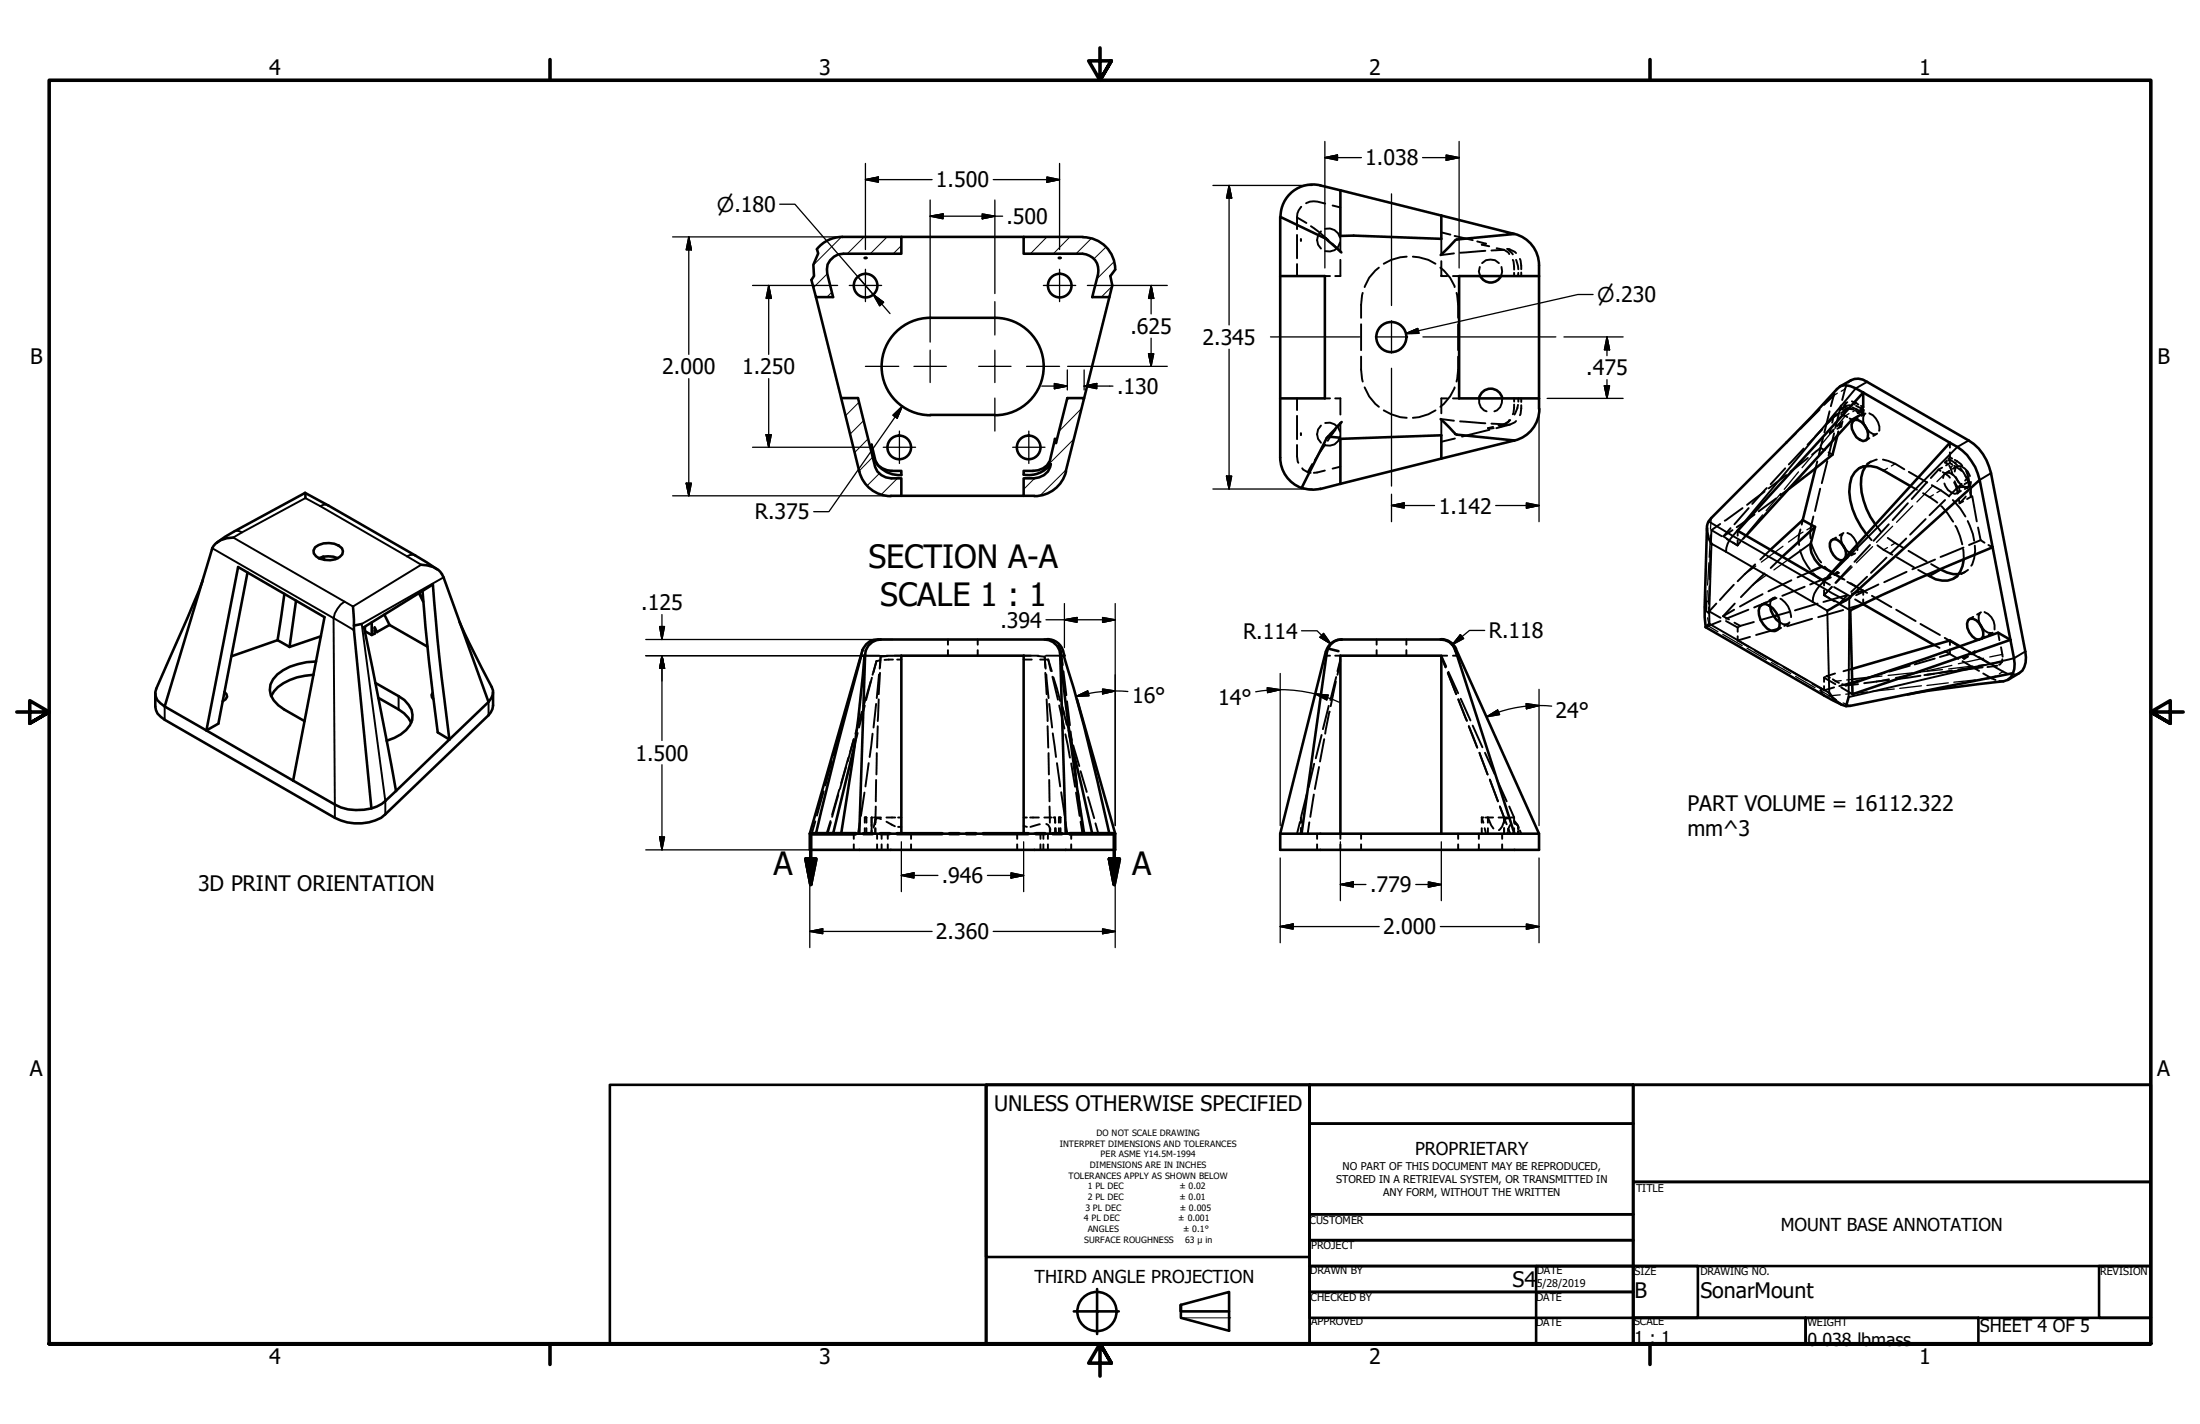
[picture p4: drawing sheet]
<svg xmlns="http://www.w3.org/2000/svg" width="432mm" height="279mm" viewBox="0 0 432 279" stroke-linecap="round" stroke-linejoin="round" font-family="sans-serif">
<!-- layer: Hatch (ANSI) -->
<g fill="none" stroke="#000" stroke-width=".2">
<path d="M162.4 53.7l-2.8 2.8M163.3 57.3l-1 1M165.1 46.5l-5.5 5.5M169.6 46.5l-3.3 3.3M174.1 46.5l-3.3 3.3M176.9 48.2l-1.6 1.6M201 46.5l-.1 .1M205.5 46.5l-3.3 3.3M210 46.5l-3.2 3.3M214.2 46.7l-3 3.1M217.1 48.5l-2.4 2.3M218.2 56.2l-2 2.1"/>
<path d="M218.7 51.3l-3.4 3.4M168.6 78.9l-2.7 2.7M209.8 78.1l-.4 .5M169.5 82.5l-2.6 2.7M170.4 86.1l-2.6 2.7M171.3 89.7l-2.6 2.7M171.6 89.4l-.2 .2M172.6 92.9l-2.4 2.3M173.5 92l-.2 .2M176.1 93.9l-3.1 3.1M176.9 93.1l-.1 .1M203.1 93.8l-2.2 2.2"/>
<path d="M209.3 92.1l-5.1 5.1M210.8 86.2l-6.5 6.4M212.3 80.1l-4.4 4.5"/>
</g>
<!-- layer: Visible (ANSI) -->
<g fill="none" stroke="#000" stroke-width=".51">
<path d="M259.1 36.4l4 .9M259.2 36.4a6.3 6.3 0 0 0-7.9 6.1M263.1 37.3v9l2.6-.1 17.2 .7v-4.6M263.1 37.3l19.8 5M160.1 58.3l5 19.8M160.3 48.9a6.4 6.4 0 0 1 5-2.4h11.6v3.3h-11.4a3.2 3.2 0 0 0-3.1 3.9l1.1 4.6h-3.4l-.8-3.4M169.7 50.6h.4zM176.9 46.5h24M207.8 50.6h.4zM212.5 46.5h-11.6v3.3h11.6a3.2 3.2 0 0 1 3 4l-1.1 4.5h3.3l.6-2.3M212.6 46.5a6.3 6.3 0 0 1 6.3 6.4M217.7 58.3l-4.9 19.8"/>
<path d="M251.3 54.2v35.6M251.3 54.2h8.7v24h-8.7M263.3 49.5l-3.1-2.7-8.9-4.3v11.7M282.9 42.3l14.3 3.6-11.3 1.1-.3 .1-2.8 2.9M290.5 54.1a2.25 2.25 0 0 0 2.1 1.3 2.25 2.25 0 0 0 2-1.3M297.3 45.9a6.3 6.3 0 0 1 4.8 6.1v28.3M302.1 54.2h-15.7v24h15.7M165.1 78.1h3.3l3.4 13.5a3.4 3.4 0 0 0 3.1 2.3h2v3.4h-2.1M165.1 78.1l3.6 14.4M195.3 62.4h-12.7a9.6 9.6 0 0 0-9.6 9.5 9.6 9.6 0 0 0 9.6 9.6M195.3 62.4a9.6 9.6 0 0 1 9.6 9.5 9.6 9.6 0 0 1-9.6 9.6M290.3 78.2a2.32 2.32 0 0 1 2.3-1.9 2.32 2.32 0 0 1 2.3 1.9"/>
<path d="M361.1 75.9l2.2-1.3a2.96 2.96 0 0 1 3.2 .3l19.9 11.5a9.8 9.8 0 0 1 4.4 6.4l6.7 35a4.8 4.8 0 0 1-.6 3.8l-2.8 1.8M365.7 77l-2.5-1.2-1.1-.2-.8 .2-.7 .5a836.1 836.1 0 0 1-25.3 26l-.1 .4a5.3 5.3 0 0 0 .7 4M365.7 77v2.9l-1 1.1 1-.5M365.7 77l17 9.9M365.7 77l-24.6 27.1 16.9 9.9 24.7-27.1M59.9 96.7v1M59.9 96.7l4.6 2.5 17 9.8 4.3 2.7M59.9 96.7l-13.9 7.6-3.5 2.2M168.7 92.5a6.4 6.4 0 0 0 6.1 4.8M171.1 87.2l.7 3.2a3.5 3.5 0 0 0 3.3 2h1.8v.8M171.1 87.2a5.4 5.4 0 0 0 5.8 6M176.9 97.3h26.1"/>
<path d="M182.6 81.4h12.7M207.3 86.9l-.2-.8-1 4.3a3.5 3.5 0 0 1-3.3 2h-1.9v.8a5.5 5.5 0 0 0 5.3-2.1 3.1 3.1 0 0 1-3.3 2.8h-2v3.4M207.3 86.9l2.2-8.8h3.3l-3.6 14.4M209.2 92.5a6.4 6.4 0 0 1-6.2 4.8M251.3 89.8a6.4 6.4 0 0 0 4.2 6M255.5 95.7l1.8 .4 1.9-.2M260.7 85.7l-.3 .2-4.9 9.9M263.1 94.9l-4 1M263.3 82.8l-2.6 2.9 2 .2M282.8 82.2l2.8 3 .3 .1 11.3 1.1-14.3 3.6M282.9 90v-4.6l-19.8 .7v8.8M282.9 90l-19.8 4.9"/>
<path d="M302.1 80.2a6.4 6.4 0 0 1-4.8 6.2M356.4 91.8l-2.6 10.2M360.6 85.5l-.9 3.7-8.5 6.7M363.7 82.7l.4-.3a3 3 0 0 1 2.5 3.5l-.3 .5-.6 .2a3.1 3.1 0 0 1-2.3-3.3zM365.4 80.2l.3 .3M365.7 80.5v.6l-2.2 1.3-20.8 22.7M366 83.4l.4 .7M366.2 91.4a6.7 6.7 0 0 0-.8 5.2 15 15 0 0 0 2.7 6.3M375 95.4l-5.3-3.1a4.8 4.8 0 0 0-4.8-.4l-.9 .7a7.1 7.1 0 0 0-.8 5.6 15.6 15.6 0 0 0 3.1 6.6M382.7 86.9a10.1 10.1 0 0 1 5.9 7.3M39.8 113.8l-3 7.4-6.1 13.9a2.35 2.35 0 0 0 .8 2.9l.8 .6M45.8 105.5a4.1 4.1 0 0 0-4.2 2.3l-9.3 30.8 25.2 14.6"/>
<path d="M48.6 112.3l-5.7 29.7-2.4 1.3 6.2-32 17 9.8-6.2 32.1M55.8 116.5l-1.3 9.1M58.1 117.9l-1.3 9M61.8 107.4a4.2 4.2 0 0 1 5.3 .2l.2 .5-.1 .7a3.7 3.7 0 0 1-5.6-.2l-.1-.6zM62.5 109.5a4.8 4.8 0 0 1 3.8 0M63.4 109.2l.3 .7M69.3 119l.2 3.7 1.5-.3M82.2 116.4l.9 1.6M82.7 110.8a4.7 4.7 0 0 1 4 1.8l9.2 25.1-7.7 7.4M82.9 116a447.6 447.6 0 0 0 3 27.7l2.3 1.4M335 103.6l-.4 15.4 .2 4M345.4 119.1l.5-.5 .6-.1a4.3 4.3 0 0 1 2.7 4.5l-.3 .6-.5 .2a3.2 3.2 0 0 1-2.8-2.1l-.4-1v-.9z"/>
<path d="M347.4 118.9a4.8 4.8 0 0 0 1.9 3.2M353.8 102l-6.3 5.9M353.8 102l2.4 1.4M356.2 103.4l-.8 3.2a5.2 5.2 0 0 0 2.2 4.6M356.2 103.4l-6.4 5.8M357.6 111.2l1.9 1.1M357.6 111.2l-2.5 1.1M361.6 106.9l.5 .7M362.3 109.3a3.2 3.2 0 0 0-1.8-3.4l-.6-.1-.5 .2a2.77 2.77 0 0 0 1 3.5l.7 .4h.6M365.7 118.5l-.3 .1M365.7 118.6l13.9 8M380.8 111.7a6.2 6.2 0 0 0 3.6 .9"/>
<path d="M385.4 109.7a4.3 4.3 0 0 1-3.1 4.2 5.8 5.8 0 0 1-4.1-1.1M391.1 107.4l-14.9 6.3-13 6.1 .4 16.4 31-10.7-2.4-1.4-14.1 5.1-14.6 4.9M391.1 107.4l-2.5-13.2-25.6 23.1-4.4 2.5M391.1 107.4l4.2 21.8a4.6 4.6 0 0 1-.6 3.7l-.7 .5-.7 .3-5.1 .5a142.8 142.8 0 0 0-13.8 2.1M44.1 135.8l.3 .4 .2 .5-.3 .5-.6 .4M54.5 125.6l2.3 1.3M54.5 125.6l-9.1 3.2M61.5 132.4a10.7 10.7 0 0 0-7.7 3.2l-.6 1M62 129.8a10.5 10.5 0 0 0-8.4 3.5 3.6 3.6 0 0 0 1 5.1l1.2 .8 4 2.3M63 124.8l-6.2 2.1M69.5 122.7l3.4 35.9M71.6 123.8l1.4 .8"/>
<path d="M73 122.1v2.5M73.5 123.8l.5 .2M73.7 134l4.5 2.6a4.9 4.9 0 0 1 2.8 3.7 4.3 4.3 0 0 1-2.3 3.8l-1.3 .7-1.5 .6M74 124l-.5-.9v1.2l-.5 .3M74.2 136.9l5.1 3.1 .8 .8 .6 1M75.4 120.6l1.1 2M76.5 122.6l7.4 4.3M76.5 122.6l-2.5 1.4M84.9 136l-.2 .3 .1 .5 .2 .4M90.2 122l1.8 4 4.5 8.8a2.44 2.44 0 0 1-.6 2.9M96.8 135.8v2.6l-.2 .7-.7 1.2-20.3 19.5a7.9 7.9 0 0 1-6.1 1.7l-1.4-.1-2.4-.9-33.4-19.3a3 3 0 0 1-1.8-2.6v-2.6M169.3 127.5l-10.4 36.1"/>
<path d="M172.8 125.5a3.1 3.1 0 0 0-3 3l-1.1 35.1h-3.6M172.8 125.5a3.2 3.2 0 0 0-3.6 2.3M172.8 125.5h32.8M205 125.5a3.1 3.1 0 0 1 3.1 3l1.1 35.1h3.6M205.6 125.4a3.2 3.2 0 0 1 3.1 2.3M208.7 127.8l.2 .9h-.7l.9 8.9 2.4 17.4 1.3 8.6M208.8 128.7l.9 2.9a279.2 279.2 0 0 1 5.6 21.4l2.4 10.6M211.4 137.2l7.5 26.4M260.2 127.8l-8.9 35.8M260.7 127.3l-.3 .8-4.9 35.5h7.6M263.1 128.7h19.8v34.9h-19.8zM263.3 125.5h19.6"/>
<path d="M263.3 125.5a3.1 3.1 0 0 0-3 2.4M263.3 125.5a2.82 2.82 0 0 0-2.6 1.8l2 .5M282.8 125.5a2.86 2.86 0 0 1 2.8 2.1l11.6 36h-14.3M282.9 125.4a3.2 3.2 0 0 1 2.9 1.9M285.8 127.3l16.3 36.3h-4.9M335.5 122.4l-.7 .7 23.2 13.4 3.4 1.7M348.9 120.7l-.7 .2M359 136a5.8 5.8 0 0 0 3.3 2.6l.5-1.8M384.7 126.8l-2-1.1-19.2 5.6M388.6 122.4l.4 .7M388.9 125.3a2.54 2.54 0 0 0-.3-2.9l-.7-.7-.6-.3h-.6a1.87 1.87 0 0 0-.2 2.7l.6 .7 .6 .5 .7 .2M395.1 132.1l-32.8 6.5"/>
<path d="M57.5 153.2l8.2 4.7a9.8 9.8 0 0 0 9.2-.2l2.8-2.5M88.2 145.1l-2-16.1-1.2-14.3-13.6 8.4 3.3 16 3 16.1M88.2 145.1l-10.5 10.1M167.8 146l-4.3 17.6M209.9 144.4l4.5 19.2M158.9 163.6h6.2M158.9 163.6v3.2h60v-3.2M160.1 163.6l4.4-17.7 4.5-17.2h.7l-1.2 12.2-1.2 8.8-2.2 13.9M168.7 163.6h40.5M176.9 163.6v-34.9h24v34.9M212.8 163.6h4.9M217.7 163.6h1.2"/>
<path d="M251.3 163.6h4.2M251.3 163.6v3.2h50.8v-3.2"/>
<circle cx="169.9" cy="56" r="2.32"/>
<circle cx="208" cy="56" r="2.32"/>
<circle cx="273.1" cy="66.1" r="2.95"/>
<circle cx="176.5" cy="87.8" r="2.32"/>
<circle cx="201.9" cy="87.8" r="2.32"/>
</g>
<!-- layer: Hidden (ANSI) -->
<g fill="none" stroke="#000" stroke-width=".38">
<path d="M256.3 39.9a2.92 2.92 0 0 1 2.3-.3l1.5 .3M254.6 42.7v2.3M254.6 46.1v4.6M254.6 51.8v2.4M254.6 42.7l1.8 1.1M255.3 46.9v.2M255.3 47.2h.1M255.4 40.6a2.86 2.86 0 0 0-.8 2.1M257.3 44.4l3.4 2.7M259.3 45.4a2.24 2.24 0 0 0 0 3.4M260 54.2h1M260.1 44.9a2.37 2.37 0 0 1 2.9 1.7"/>
<path d="M261.5 47.8l1.6 1.5M261.6 40.3l1.5 .4M263 47.6a2.25 2.25 0 0 1-2.9 1.7M263.1 46.3v3.1M263.1 51v3.2h-1M267.5 57.5l-.4 2.3v2.6M270.6 52.5a7.5 7.5 0 0 0-2.8 3.8M276.1 50.4l-1.3 .1-1.8 .5-1.4 .8M277.3 50.4l1.2 .1 1.9 .5 1.3 .8M282.7 52.5a7.5 7.5 0 0 1 2.8 3.8M282.9 46.9v2.9M282.9 51.2v2.9"/>
<path d="M282.9 45.6l1.8 .4M282.9 54.2h1.1M285.2 54.2h1.2M285.4 49.7l-2.5 .3M285.5 46.3l3.6 .8M285.9 57.5l.3 2.3v2.6M289.9 47.4l1.8 .4-.3 .1M290.4 52.4l-.1 .9 .2 .9M290.9 51.6a2.3 2.3 0 0 1 3.3 0M291.1 47.9l-.3 .1 1.5 .3M291.5 49.2l-4.9 .4M293.8 48.7l1.4 .3"/>
<path d="M294.7 52.4l.1 .9-.2 .9M295.2 49l.8 .5 .2 .3M295.2 49l-2.5 .1M295.9 48.9h.1M296 49l.9 .9M296 49h.2M296.2 48.9l1.4 .8M296.3 49h.1M296.9 51l.3 1.9M297.2 53.5v.7M297.6 51l.4 1.8M298 53.5l-.1 .7"/>
<path d="M298.3 50.8l.3 2M298.6 53.5v.7M254.6 78.2v2.3M260 78.2h1M262.1 78.2h1v3.1M267.1 70v2.5l.4 2.4M267.1 63.6v5.1M267.8 76a8.3 8.3 0 0 0 2.8 3.8M284 78.2h-1.1v2.9M285.2 78.2h1.2M285.5 76a8.3 8.3 0 0 1-2.8 3.8M286.2 70v2.5l-.3 2.4"/>
<path d="M286.2 63.6v5.1M290.3 78.2a2.12 2.12 0 0 0 1.5 2.5M294.8 78.2a2.23 2.23 0 0 1-1.5 2.5M297.2 79.4l-.3 1.9M297.2 78.2v.6M297.9 79.4l-.1 .7-.6 1.2M298 78.2v.6M298.6 79.5l-.3 2M298.6 78.2v.7M359.9 77.6l-1.9 1.8M359.9 77.6l-.6 2.1M360 77.2l-.1 .4"/>
<path d="M360.6 76.3l-.4 .4M361.3 79.6l-1.1 4.3M361.5 79.9l-.4 .5 .4-.3M362.1 79.6l-.3 .2M362.3 79.7l-.5 .4M362.3 79.1l-.4 .4M362.4 75.6l-.8 2.9M362.6 78.9l-.2 .1-.4 .7M363.1 79.5l-.5 .1-.7 .3 .1-.1M363.3 74.6l-.5 .5M363.5 78.7l1.2 .7M364.3 79.6l1.1 .6"/>
<path d="M365.3 79.6l.4 .3M254.6 87.3v2.2l.2 1.3M254.6 81.6v4.6M255.3 85v.2M255.3 85.3h.1M255.6 91.9l1.1 .7M256.7 92.6l.5 .2M257.6 91.1l-.9 1.5M259.3 83.5a2.24 2.24 0 0 0 0 3.4M260 92.3l-2.1 .5M260.1 87.2l-2 3.1M260.1 83a2.37 2.37 0 0 1 2.9 1.7"/>
<path d="M262.1 84.3l-1.5 2.2M263 85.7a2.25 2.25 0 0 1-2.9 1.7M263.1 82.9v3.2M263.1 83.1l-.5 .6M263.1 91.6l-1.5 .3M271.6 80.5l1.4 .8 1.8 .6 1.3 .1M281.7 80.5l-1.3 .8-1.9 .6-1.2 .1M282.9 82.5v2.9M282.9 82.2l2.5 .3M285.6 86l-2.7 .7M286.6 82.7l4.9 .4M292.4 84.3l-5.4 1.4"/>
<path d="M292.7 83.1l2.5 .1M293.1 83.8l-1.1 .2h1.2M295.2 83.2l-1.1 .3M295.3 83.2l-1 .6M295.3 83.2l.4 .1M296 83.3h.4M296.2 82.4l-.2 .3-.8 .5M296.4 82.4l-1.1 .8M297.6 82.6l-1.2 .7-2.7 .7M342 99.7l-3.5 2.5M343.2 99.7l-2.8 3.2M346.3 96.5l-3.4 2.6"/>
<path d="M346.8 95.8l-2.9 3.1M348.6 97.8l-3.4 2.5M350.4 91.9l-2.9 3.1M350.6 93.2l-3.4 2.6M351.2 95.9l-1.8 1.3M352.5 85l-1.9 1.9M354 88l-2.9 3.1M354.8 89.9l-3.4 2.6M356.7 90.6l-.3 1.2M357.1 80.4l-3.7 3.7M357.3 95.9l-1.1 4.4M357.3 87.9l-1.6 1.3"/>
<path d="M357.3 87.9l.8 .4M357.3 87.9l-.3 1.3M357.6 84.3l-1.3 1.3M357.7 84.2l-2.9 3M357.8 85.9l-.5 2M358.6 90.5l-1 4.3M358.9 88.8l.8 .4M359.1 80.7l-1 4.1M359.3 83.9l-.1 1.1M359.9 81.9l-1.5 1.5M359.9 84.3l-.7 .7M359.9 81.9l-.3 1"/>
<path d="M359.9 84.6l-.7 .4M360 85l-1.1 4.4M360 81.6l-1.2 1.3M360.5 81.3l-.3 .1-.3 .5M360.6 81.4l-.7 .5M360.8 84.6l-.2 .9M361.1 81l-.8 .4M361.3 83.2v-.3l-.3 .9M361.3 82.9l-.7 .7M361.3 83.4l.1 .3M361.4 81.3l1.2 .6M361.4 83.7l-.8 .4"/>
<path d="M361.6 80.1l-.5 .3 .5-.1M361.6 80l-.2 .3M361.6 82.7l-.2 1M362.1 80.6l-.7 .4M362.5 80.2l1.4 .2M362.5 80.1l-.7 .4M362.8 80l-.7 .6-.2 1M363 82.1l.5 .3M363.6 80l1.3 .6M364.3 80.6l.4 .4M364.6 82l-.7 .5M365.3 80.8l.4 .3"/>
<path d="M365.7 91.4l-.8 .4M365.9 81.4l-.2 .5v.7l.3 .8M366.1 81.2l-.7 .4M366.4 84.1l.6 .7 .6 .4h.5M366.9 81.1a3.3 3.3 0 0 1 1.9 3.4M366.9 86l-.7 .4M367.2 90.6l-.7 .4M368.4 90.2l-1.4 .5-.8 .7M368.4 85.1l-.7 .4M369.6 90.2l2.4 .8 1.8 1.1M374.5 98.7l-3 3.3M374.6 92.6l3.7 2.1"/>
<path d="M375 95.4l1.2 .7M377.4 96.8l2.8 1.8M378.2 94.6l-3 3.3M379.2 95.2l1.7 1 1.7 1.2M380.5 92.1l.4 .3M380.5 92.1l-1.5 1.7M381 99.3l1.2 1.3 1.1 1.8M381.2 91.8l-.7 .3M381.3 92.6l1.4 1.1M381.4 93.8l.2-.7 .5-.3a2.46 2.46 0 0 1 2.3 1.9M381.6 94.9a2.75 2.75 0 0 0 2.1 2l.5-.1 .4-.5v-.5M381.8 98.1l-3.1 3"/>
<path d="M381.8 90.7l.5 .3M382.1 90.4l-.3 .3M382.1 90.6l-.3 .1M382.6 91.4l.6 1.8M382.6 92.4l-.7 .4M382.7 90.2l1.4 1M382.7 89.7l.5 .3M382.7 90.9l.5 .2M382.7 90.9l-.7 .4M382.7 86.9v.9M382.7 88.8v.9M382.7 90.2v.2"/>
<path d="M382.7 90.6v.3M382.7 89.7l-.3 .3M382.7 90.2l-.3 .2M383.3 98.1l1.4 1.7 1.1 1.5M383.5 94.7l.5 1.1M383.5 91.4l1.5 1M383.7 90.2l1.4 1.2M383.7 94.4l.3 .9 .4 .3M383.7 92.5l.2-.7 .4-.4a2.65 2.65 0 0 1 2.4 2M383.9 93.6a3.1 3.1 0 0 0 2 2l.6-.2 .3-.4v-.4M384 95.8l-1.5 1.5M384 95.8l.2 1"/>
<path d="M384.1 91.5l-.8 .4M384.4 95.6h1.2l.5 .2M384.4 97.8l.2 .9M384.7 91.8l1.4 2.1 .4 1M384.8 95.4l-.8 .4M384.9 96.3l-.7 .5M385 94.9l-.6 .7M385.3 98.4l-.7 .3M385.8 93.4l.5 1.2 .2 .9M385.8 97.4l-1.2 1.3M385.9 92.4l.4 1.2 .5 2.5M386.3 93.6l-.6 .7"/>
<path d="M386.3 94.6l-.7 .4M386.4 95.5l-.8 .4M386.7 96.5l.1 1M386.7 95.8l.1 1.7M386.8 97.5l-.7 .4M387.1 97.3l.9 5M335.4 119.2l.1 .8M335.5 120l2.2 1.2M335.5 115l-.1 3.5M335.7 108.1l-.2 5.6M335.9 104l2 1.2M335.9 104l-.1 2.7"/>
<path d="M336.9 118.4l-1.4 1.6M337.6 102.8l-1.7 1.2M338.3 105.2l.9 .7M339 105.8l2 1.2M339.7 103.6l-1.4 1.6M340 104l-1.7 1.2M340.1 106.4l.9 .6M340.3 114.7l-2.7 3M340.4 119.6l-2.2 1.3M340.5 118.4l-2.3 2.5M341 107h.1M341.1 104.1v1"/>
<path d="M341.1 106v1M341.6 106.4l-.5 .6M342.7 105.1l-.6 .6M343.2 119.6l-4.4 1.8M344.4 101l-3.5 2.4M344.5 110.7l-3.4 3.3M345.9 116.6l-4.4 2.4M346.3 112.5l-4.6 4.7M346.5 118.2l-.7 .4M347.5 107.9l-2 1.9M348 117.3l-.7 .5M348.4 117.2l-.6 .3-.3 .6-.1 .8"/>
<path d="M348.7 117.3l-4.4 1.9M349.4 117.5a4.2 4.2 0 0 1 2.1 3.6M349.8 109.2l-2.3 2.2M351.6 113.9l-4.5 2.1M353.3 107.9a9.2 9.2 0 0 0 1.9 3.8M353.4 103.9l-.4 2 .1 1M353.8 102l-.2 .9M354.2 115.1l-4.4 1.8M355.1 112.3l-2.3 1M355.5 106.7a11 11 0 0 0 1.9 3.7M355.9 112.5l1.6 1.3M355.9 101.3l-.5 2.2-.1 2.1"/>
<path d="M356.7 118.4l-4.4 1.4M357.5 113.8l-2.2 .9M357.5 113.8l1.7 .9M358 116.8l2 1.2M358 116.8l1 .5M358 114v.9M358 115.8v1M358.1 111.2l1.6 1.3 1.9 1.1M359.2 113.2l-.7 .4M359.3 113.3l-.8 .4M359.5 112.3l2.5 1.4M359.5 115.1l-1.5 1.7"/>
<path d="M360 115.2l3.3 1.9M360 117.9l1.1 .5M360.4 105.5l-.8 .4M360.7 112.3l-.8 .4M360.7 112.3l.2 .1-.8 .4M361.1 118.6l2.1 1.2M361.6 104.8l-.2 .5v.7l.2 .9M361.8 119.7l-4.9 1.4M361.8 104.6l-.7 .4M361.9 109.8l-.2 .1M362.1 107.6l.5 .6 .7 .4h.5M362.3 109.3l-.2 .2"/>
<path d="M362.3 116.8l-4.4 1.3M362.6 104.6a3.2 3.2 0 0 1 2 3.3M362.6 116.8l-1.5 1.6M362.6 114.2l3.9 2.1M362.6 109.4l-.7 .5M363.2 117.3l-2.1 1.1M363.2 114.4l2.5 1.5M363.3 111.1l-3.1 3.3M364.1 117.6l1.6 1M364.1 108.6l-.8 .4M365.4 118.6l-2.4 .7M365.7 115.9v.8"/>
<path d="M365.7 117.6v.9M365.7 115.9l-2.2 .6M366.3 104.8l1 1.2M366.5 113.2l-3.2 2.9M367 106.9l-3 3.3M367.4 116.9l3.8 2.2M368.1 102.9l1.1 1.4M368.5 107l1.2 .9 1.7 .9M368.7 114.7l-4.4 2.1M370.3 109.4l-3.1 3M370.5 105.5l3.2 2.1M370.7 102.9l-3 3.2"/>
<path d="M372.2 119.6l3.8 2.3M372.3 109.3l3.4 2M374.1 105.7l-3.1 2.9M374.2 112.2l-4.4 2M374.6 108.1l3.5 2.1M376.5 111.8l1.7 1M378 101.9l-3.1 3M379 110.7l1.8 1M379.8 109.8l-4.5 1.9M383.8 103.2a12 12 0 0 1 1.3 3.6M384.2 113.1l-.7 .4M385.3 107.8l.1 1.9"/>
<path d="M385.4 107.4l-4.5 1.9M385.7 112.2l-.8 .4M386.2 102.2l1 2.6 .3 1.3M386.3 111.8l-.8 .5-1.1 .3M387.6 107.1a6.3 6.3 0 0 1-.7 3.9M388.2 103.5l.5 2.5M388.7 106l-2.2 .9M388.7 106l.8 .5M390.3 106.9l.8 .5M166.6 137.5l-1.4 4.8M168.1 131.6l-1.2 4.8M169.2 139.6l-1.3 4.4"/>
<path d="M169.2 127.8l-.7 2.7M169.4 127.3l-.1 .2M169.7 128.7h2.9M169.7 138.4l-1.1 4.3M170.9 133.7l-1.4 4.9M171.1 133l-1.1 4.4M172 138.1l-.6 4.6M172 129.7l-.6 2.2M172 129.7l-.7 2.7M172.5 137.2l-.2 4.3M172.5 132.3l-.4 4.7M172.7 132l-.2 4.2"/>
<path d="M172.8 129.5l-.8 .2M172.8 128.8l-.1 2.4M172.8 128.8l-.1 2.1M174 128.7h2.9M174.2 128.7l-1.4 .1M175.3 129.4l-1.7 .1M176.1 129.4h.8M186.1 125.5v1M186.1 127.6v1.1M191.9 125.5v1M191.9 127.6v1.1M200.9 128.7h2.9"/>
<path d="M200.9 129.4h1.6M203.7 128.7l1.3 .1M204.2 129.4h1.5M205 128.8l.2 2.4M205 128.8l.2 2.1M205.2 132l.2 4.2M205.3 128.7h2.9M205.4 132.3l.4 4.7M205.4 137.2l.2 4.3M205.5 125.5l1.3 .3M205.7 129.4l.7 2.3M205.7 129.4l.5 2.2"/>
<path d="M205.9 138.1l.6 4.6M206.6 132.8l1 4.5M206.8 132.9l1.3 4.6M207.8 126.7l.5 1.3M207.9 138.4l1 4.5M208.3 128l.3 2.5M208.3 138.1l.6 2M208.5 138.7l.9 3.5M208.7 131.7l.6 4.7M209.4 137.6l.6 4.7M260 128.7h1M260.8 138.5l-1.1 4.6"/>
<path d="M261 139.6l-.9 4.4M262.1 128.7h1M262.2 133.7l-1 4.9M262.3 132.8l-1.2 4.6M263.1 129.7l-.6 2.7M263.1 129.4l-.6 2.3M270.2 125.5v1M270.2 127.6v1.1M276 125.5v1M276 127.6v1.1M282.8 125.5l1.2 .2M282.9 128.8l.8 2.1"/>
<path d="M284 128.7h-1.1l.9 2M284.2 132l1.6 4.2M284.3 131.8l1.9 4.2M285.1 126.6l.7 1.3M285.2 128.7h1.2M285.8 128.2l.1 .3M286.2 137.2l1.7 4.2-1.6-4.2M286.7 137.1l1.9 4.3M335 123l-.2 .1M335.3 122.8l-.1 .1M337.7 121.9l-2.3 .8M338.2 120.9l1.1 .6"/>
<path d="M338.8 121.9l2.3 1.2M340.4 122.2l1.2 .6M341.1 125.7l2.2 1.2M341.1 123.1v.9M341.1 124.8v.9M341.2 123.1h-.1M341.6 122.8l-.2 .1M343.5 125l-2.4 .7M344.2 122l-2.6 .8M344.4 127.6l4.5 2.6M348.2 120.9l-2.7 .8M349.3 122.1l.7 .4h.6l.6-.4"/>
<path d="M349.4 123.3l-.7 .4M349.6 123.2l-4.9 1.4M350.1 130.9l4.5 2.6M351 122.4l-.8 .4M351.2 120.1l-2.3 .6M355.7 121.4l-4.9 1.5M355.7 134.2l2.3 1.2M358 133l2.2 1.2M358 133v.8M358 134.6v.8M358.2 132.8l-.2 .2M358.6 132.7l.6 .3"/>
<path d="M358.6 132.7h-.2M359.7 133.3l1.2 .7M360 134.9l-2 .5M360.2 132.1l-1.6 .6M361.4 134.9l2.2 1.3M361.6 134.2l.7 .3M362.7 134.4l-.4 .1M363.5 131.3l-1.7 .4M363.5 134.1l-.4 .1M364.7 134.2l-2.4 .3M364.9 133.5l-3.9 1.1M369.9 132l-3.9 1.2"/>
<path d="M370.8 133.4l-4.9 .6M374.8 130.6l-4 1.2M376.9 132.6l-4.9 .7M376.9 122.4l3.8 2.2M379.6 126.6l1.1 .5M379.6 132.2l-1.9 .3M379.7 129.2l-3.9 1.2M381.7 127.8l1 .5M381.7 125.2l3.8 2.2M382.7 128.3l1.7 1M382.7 125.7v.9M382.7 127.4v.9"/>
<path d="M382.7 128.3l-2 .6M383.1 131.6l-4.9 .8M384.4 131.6l-3.8 .5M384.7 126.8l2.4 1.4M385.2 129.7l3.2 1.9M386.1 128.7l-.7 .5M386.3 128.8l-.9 .4M386.5 127.9l3.8 2.2M387.3 121l-.8 .5M387.7 127.9l-.2-.1-.7 .5M387.7 127.9l-.7 .5M388.4 128.9l3.1 1.7"/>
<path d="M388.6 120.4l-.2 .4 .2 1.6M388.6 125.5h-.2M388.8 120.1l-.8 .5M388.9 125.3l-.2 .1M389 123.1l.6 .7 .6 .3 .6 .1M389.1 130.9l-3.8 .5M389.3 130.6l-4.9 .8M389.3 132.1l2.4 1.3M389.5 120.1a3.2 3.2 0 0 1 2 3.4M389.6 125l-.8 .4M391.1 124.1l-.8 .4M391.2 130.7l2.9 1.5"/>
<path d="M392 130.6l-1.9 .3M392.2 124.1l.2 1.5M392.4 133.6l.9 .1M392.7 127l.4 1.8M392.9 129.9l-.5 .5M392.9 129.9l-2.4 .4M393 129.3l-.1 .6M396.3 132.1l-1 .2M161.7 155.3l-1.4 4.7M163.3 149.4l-1.3 4.7M164.5 156l-1.2 4.3M164.7 154.9l-1.4 4.9"/>
<path d="M164.9 143.4l-1.3 4.8M166.1 150.5l-1.3 4.3M166.5 148.7l-1.4 5M166.9 147.5l.7-2.5-1.2 4.4M168.3 143.8l-.5 2.2M169.7 155.5l-.7 4.6M170.5 149.7l-.6 4.6M171.3 144l-.6 4.5M171.9 158.2l-.1 3.2M172 153l-.1 4.2M172.1 147.8l-.1 4.2M172.3 142.5l-.2 4.2"/>
<path d="M205.6 142.5l.1 4.2M205.8 147.8l.1 4.2M205.9 153l.1 4.2M206 158.2l.1 3.2M206.6 143.9l.7 4.6M207.5 149.7l.6 4.6M208.3 155.4l.7 4.7M209.1 144.1l.9 4.6M209.2 141.2l1.2 4M209.7 143.3l.2 1.1M210.1 143.5l.6 4.7M210.2 149.8l.8 4.6"/>
<path d="M210.6 146.2l1.2 4.1M210.9 149.4l.5 4.7M211.2 155.5l.7 4.6M211.6 155.3l.6 4.7M212.1 151.3l1.2 4.1M213.6 156.4l1.2 4.1M256.5 155.6l-1.1 4.5M257.9 155.9l-.7 4.4M257.9 149.9l-1 4.5M258.9 150.5l-.8 4.3M259.4 144.2l-1.1 4.6M259.9 145l-.8 4.4"/>
<path d="M288.3 142.5l1.6 4.2zM289.1 142.4l1.9 4.2M290.4 147.7l1.6 4.3zM291.5 147.7l1.9 4.2M292.4 153l1.6 4.2M293.8 153l1.9 4.2M294.4 158.2l.8 2.2v1M296.2 158.2l1 2.2M160 161.2l-.7 2.4M163 161.1l-.8 2.5M163.1 161.4l-.7 2.2M167.6 163.6v1"/>
<path d="M167.6 165.7v1.1M168.8 161.2l-.4 2.4M169.7 162.5v1.1M169.9 160.4h-.2v1M169.9 160.4h.2v1M170.1 162.5v1.1M171.1 160.4v1.7M171.1 160.4h.2M171.1 160.4v1M171.1 161.7v.6M171.1 162.5v1.1M171.6 160.4h1.3"/>
<path d="M171.8 162.6v1M171.8 160.8l-.4 1.6M171.8 160.8v.9M171.8 162.5v1.1M172.1 163.6v1M172.1 165.7v1.1M172.9 160.7a.75 .75 0 0 0-1.1 .1M173 163.6v1M173 165.7v1.1M174 160.4h1.7M174 161.2l1.6 .9M174.2 163.6v1"/>
<path d="M174.2 165.7v1.1M176.3 162.2h.6M176.3 160.4h.6M178.8 163.6v1M178.8 165.7v1.1M199.6 163.6v1M199.6 165.7v1.1M200.9 160.4h.6M200.9 162.1l.6 .1M202.2 160.4h1.7M204.1 161.7l-1.9 .5M204.2 163.6v1"/>
<path d="M204.2 165.7v1.1M204.8 163.6v1M204.8 165.7v1.1M205 160.4h1.4M205.4 161.7a1.31 1.31 0 0 1 .7 1.2v-.3M205.7 163.6v1M205.7 165.7v1.1M206.1 162.5v1.1M206.1 163.3v.3M206.2 163.3v.3M206.8 160.4h.3M207.1 160.4v1"/>
<path d="M207.1 162.5v1.1M207.2 162.5l.1 1.1M207.8 162.5v1.1M208 160.4h-.2v1M208 160.4h.2v1M208.2 162.5v1.1M209.1 161.2l.4 2.4M210.2 163.6v1M210.2 165.7v1.1M212.1 161.2l.4 2.4M212.3 161.2l.2 2.4M215 161.5l.6 2.1"/>
<path d="M255.1 161.3l-.5 2.3M255.3 160.4v1M255.3 162.5v1.1M257 161.4l-.3 2.2M258.5 163.6v1M258.5 165.7v1.1M263.1 163.6v1M263.1 165.7v1.1M267.1 163.6v1M267.1 165.7v1.1M286.2 163.6v1M286.2 165.7v1.1"/>
<path d="M290.3 163.6v1M290.3 165.7v1.1M290.8 160.4l.3 1M290.8 160.4h.4M290.8 160.4v1M290.8 162.5v1.1M291.4 162.5l.3 1.1M291.6 160.4h1.5M292 161.4v-1l.7 1.5 .4 .7M292 162.5v1.1M294.1 160.4h1.7M294.8 163.6v1"/>
<path d="M294.8 165.7v1.1M295.2 162.5v1.1M295.3 160.8l-.5 1.4-.6 .7M295.3 160.8l.4 .9M295.9 163.3l-.1 .3M296.2 162.9l-.2-.3 .4 1-.1-.3M296.3 160.6h-.6l-.4 .2M296.4 161.9l-.4 1M296.5 160.4h.7M297.2 161l.6 .8 .3 .6M297.2 160.4v1M297.2 162.5v1.1"/>
<path d="M297.2 161.6l.7 .5v.5M297.9 163.1v.5M298 162.2v.5M298 163.1v.5M298.3 162.9l.3 .7"/>
</g>
<g fill="#000">
<circle cx="282.9" cy="54.2" r=".19"/>
<circle cx="282.9" cy="54.1" r=".19"/>
<circle cx="285.9" cy="128.5" r=".19"/>
</g>
<!-- layer: Visible Narrow (ANSI) -->
<g fill="none" stroke="#000" stroke-width=".38">
<path d="M366.5 74.9l-2.3 1.3-24.1 29M62.9 99.3l-3-1.6-14.1 7.8 21.8 12.5M62.9 99.3l17 9.9M64.5 99.2l-.5-.2-1.1 .3M386.4 86.4l-2.2 1.3-27.1 27.2-17-9.7M390.8 92.8l-2.2 1.4M41.7 107.6l23.8 13.7 .2 39.2M46 104.3l.9-.1 .6 .3M79.9 109.2l2.8 1.6-13.4 8.2-1.7-1a5.1 5.1 0 0 0-2.1 3.3l4 2.3M81.5 109l-.5-.2-.5 .1-.6 .3M82.4 116.3l.6 1.2M87.1 113.3l-16.1 9.1 4.6 34.8v2.6"/>
<path d="M334.6 119v.5l.9 .9M335.3 102.3l4.8 2.9M338.8 108.3l-2.9-1.6-.4 13.7v2l21.9 12.6M338.8 108.3l17 9.8M340.1 105.2a4.4 4.4 0 0 0-1.3 3.1M355.4 106.6l-4.5 3.3M355.8 118.1l2.8 1.7 .4 16.2-1.6-1v.6l.6 .9M362.3 117.8l-5.2-2.9a4.4 4.4 0 0 0-1.3 3.2M363 117.3l-.2 19.5 32.5-7.6 2.2-1.4M380.9 111.8l-2.2 1.2M32.3 138.6v2.6M71.7 122.9v1"/>
<path d="M78.2 136.6v2.6M95.9 137.7v2.6M367 132.9l-3.5 .4"/>
</g>
<!-- layer: Hidden Narrow (ANSI) -->
<g fill="none" stroke="#000" stroke-width=".25">
<path d="M360.6 77.2l-.7 .4M362.1 76.3l-.7 .5M363.7 79.9l-.4 .4M364.3 79.1l-.3 .3M349.5 96.8l-2.9 3.4M353 92.6l-2.8 3.4M356.6 88.4l-2.9 3.4M360 84.1l-2.7 3.4M362.9 81.2l-.7 .4-1.5 1.7M364.4 80.3l-.7 .5M370.5 91.9l-.8 .4M372 91l-.8 .4"/>
<path d="M375.4 99.3l-3.2 3.2M379.3 95.3l-3.1 3.2M379.5 97.1l-.8 .4M380.9 96.2l-.7 .4M382.5 92.5l-.7 .4-1.6 1.6M383.2 91.4l-.4 .4M384 91.6l-.8 .4M384.1 90.5l-.4 .4M334.6 118.7v.3M335 118.1v1.5M335 118.1l-.2 .3M335.1 115.9l-.1 2.2"/>
<path d="M335.2 118l-.2 .1M335.4 117.8l-.1 .1M335.4 110.4l-.2 4.4M335.7 105l-.2 4.3M335.9 101.7l-.2 2.1M342.4 105.3l-1.4 1.7M344.6 111.1l-2.1 1.5M345.9 101l-2.8 3.5M346.8 112.8l-2.8 1.9M349.9 107.2l-4.2 3.1M350.9 109.9l-2.7 1.9M353.9 104.4l-2.9 2"/>
<path d="M355.4 103.5l-.8 .4M358.3 113.3l-.8 .5M359.6 115.2l-1.6 1.6M359.7 112.5l-.7 .4M363.5 111.3l-3.1 3.1M367.5 107.3l-3.1 3.1M370.5 107.4l-.8 .5M371.5 103.3l-3.2 3.1M372 106.6l-.8 .4M335.2 121.2l.3 1.5M335.3 122.8l1.9 1.2M338.1 124.5l3.8 2.2"/>
<path d="M342.9 127.2l3.8 2.2M347.7 130l3.8 2.1M352.4 132.7l3.8 2.2M357.2 135.4l1.9 1.1M358 136.5l.4 .1M359.1 136.5l-.4 .1M359.1 136.5l1.3 .8M361.2 136.3l-2.1 .2M361.4 133.5l-1.1 .2M361.8 137.9l1.4 .6M363.5 133.3l-1 .1M366.5 135.8l-4.2 .4"/>
<path d="M369.4 132.7l-2.4 .2M370.8 133.2l-2.5 .5M371.8 135.2l-4.3 .4M375.3 132l-4.7 .5M376.9 131.9l-4.9 1.1M377.1 134.6l-4.2 .5M381.3 131.4l-4.7 .5M382.4 134l-4.2 .5M383.1 130.6l-4.9 1M387.2 130.7l-4.7 .6M387.7 133.4l-4.2 .5M389.3 129.2l-4.9 1"/>
<path d="M390.8 130.3l-2.4 .3M391.7 132.7l-.8 .4-2.1 .2M393 128.4l-2.5 .5M393.1 131.8l-.7 .4"/>
</g>
<!-- layer: Visible (ANSI) -->
<circle cx="358.4" cy="113.5" r=".25" fill="#000"/>
<!-- layer: Break Line (ANSI) -->
<path d="M160.3 48.9l.3 .8-1 2.2 .2 2.3-.5 .7M218.9 52.9l-1 1.3 .4 1.8" fill="none" stroke="#000" stroke-width=".51"/>
<!-- layer: Section Line (ANSI) -->
<path d="M158.2 168.5h1.9l-1 5zM168 163.6h-8.9v9.9M169.5 163.6h1.8M172.8 163.6h1.8M176.1 163.6h8.8M186.4 163.6h1.8M189.7 163.6h1.8M193 163.6h8.8M203.3 163.6h1.8M206.6 163.6h1.8M209.9 163.6h8.8v9.9M217.7 168.5h2l-1 5z" fill="none" stroke="#000" stroke-width=".7"/>
<path d="M158.2 168.5l.9 5zM158.2 168.5h1.9l-1 5zM217.7 168.5l1 5zM217.7 168.5h2l-1 5z" fill="#000" stroke="#000" stroke-width=".7"/>
<!-- layer: Border (ANSI) -->
<path d="M107.9 11.7v4M215.9 9.4v6.3l-2.2-3.8h4.4l-2.2 3.8 2.2-3.8M323.8 11.7v4M3.3 139.7h6.4l-3.9-2.2v4.4l3.9-2.2-3.9 2.2M428.5 139.7h-6.4l3.9-2.2v4.4l-3.9-2.2 3.9 2.2M9.7 263.7v-248h412.4v248h-412.4h412.4M107.9 263.7v4M218.1 267.5l-2.2-3.8 2.2 3.8h-4.4l2.2-3.8v6.3M323.8 263.7v4" fill="none" stroke="#000" stroke-width=".7"/>
<!-- layer: Title (ANSI) -->
<g fill="none" stroke="#000" stroke-width=".51">
<path d="M119.7 212.9h73.8v50.8h-73.8zM193.5 212.9v33.7h63.5v-33.7h63.5v50.8h-63.5v-50.8zM193.5 212.9h63.5v50.8h-63.5zM193.5 212.9h228.6v50.8h-228.6zM257 212.9h63.5v7.6h-63.5zM320.5 212.9h101.6v19h-101.6zM257 238.3h63.5v5h-63.5zM257 220.5h63.5v17.8h-63.5zM320.5 231.9h101.6v16.5h-101.6zM215.3 252.9v4.4h-4.5M219.6 257.3h-4.3v4.4M231.8 256l9.4-2.5v7.6l-9.4-2.5v-2.6v1.3h9.4"/>
<path d="M257 253.5h63.5v5.1h-63.5zM257 248.4h63.5v5.1h-63.5zM257 243.3h63.5v5.1h-63.5zM301.5 248.4h19v15.3h-19zM320.5 258.6h33.9v5.1h-33.9zM320.5 248.4h12.7v10.2h-12.7zM320.5 258.6h101.6v5.1h-101.6zM354.4 258.6h33.9v5.1h-33.9zM412 248.4h10.1v10.2h-10.1z"/>
<circle cx="215.3" cy="257.3" r="3.8"/>
</g>
<!-- layer: 0 -->
<path d="M231.8 258.6h9.8" fill="none" stroke="#000" stroke-width=".2"/>
<!-- layer: Dimension (ANSI) -->
<g fill="none" stroke="#000" stroke-width=".25">
<path d="M169.9 35.2l2.5-.5v1.1zM169.9 35.2h13M169.9 32.1v16.9M182.6 39.2v27.9M194.9 35.2h13.1M195.3 39.2v18.4M205.5 34.7l2.5 .5-2.5 .6zM208 32.1v16.9M238.1 36.4h19.5M241.2 36.4l.5 2.5h-1zM241.2 36.4v27.4M260 30.9l2.5-.5v1z"/>
<path d="M260 30.9h7.2M260 27.7v24.9M279.2 30.9h7.2M283.8 30.4l2.6 .5-2.6 .5zM286.4 27.7v24.9M132 46.5h43.3M135.2 46.5l.5 2.5h-1zM135.2 46.5v23M147.7 56h16.7M150.9 56l.5 2.5h-1zM150.9 56v13.5M153 40.1h3l15.4 17.7"/>
<path d="M168.4 54.3l3 3.5M171.4 57.8l2 1.5-.7 .7zM171.4 57.8l3.3 3.7M182.6 42.4l2.5-.4v.9zM182.6 42.4h14.2M192.8 42l2.5 .4-2.5 .5zM213.4 56h15.7M225.9 56l.5 2.5h-1zM225.9 56v5.6M312.7 57.8h-3l-33.8 7.7M135.2 74.3v23M150.9 74.3v13.5"/>
<path d="M177.1 79.7l-14.4 20.7h-3M204.5 75.8h5M206.9 75.2l2.6 .6-2.6 .5zM209.5 72.6v3.9M209.5 71.9h19.6M212.8 75.8l2.5-.6v1.1zM212.8 75.8h5.6M212.8 72.6v3.9M225.4 69.4h1l-.5 2.5zM225.9 66.4v5.5M241.2 68.5v27.4M275.9 65.5l2.4-1 .2 .9z"/>
<path d="M302.1 79.8v22.6M303.7 78.2h14.9M307 66.1h11.6M314.9 75.7h1l-.5 2.5zM315.4 66.1l.5 2.5h-1zM315.4 66.1v3.7M315.4 74.5v3.7M132 97.3h43.3M134.7 94.8h1l-.5 2.5zM147.7 87.8h23.4M150.4 85.3h1l-.5 2.5zM175.3 81.5l1.8-1.8-1 2.3z"/>
<path d="M238.1 95.9h19.5M240.7 93.4h1l-.5 2.5zM273.1 99.2l2.5-.5v1zM273.1 99.2h8.5M273.1 97v5.4M293.6 99.2h8.5M299.6 98.7l2.5 .5-2.5 .5zM208.9 118.4v8.7M218.9 118.4v43.6M126.7 128.7h48.6M126.7 125.5h48.6M129.5 122.9h.9l-.5 2.6z"/>
<path d="M129.9 128.7l.5 2.4h-.9zM129.9 120.6v4.9M129.9 128.7v16.6M205.3 121.6h13.6M208.9 121.6l2.5-.4v.9zM211.2 136.7l2.3-1.1 .2 .9zM213.6 136.1l-2.4 .6M216.4 135.2l2.5 .4-2.5 .5zM216.4 121.2l2.5 .4-2.5 .5zM216.4 135.7l-2.8 .4M218.9 135.6h-2.5M218.9 135.6l2.5 .1"/>
<path d="M248.7 134.9l2.6 .4-2.5 .6zM248.8 135.4l-2.3 .3M251.3 132.1v29.9M251.3 135.3l-2.5 .1M251.3 135.3a29.1 29.1 0 0 1 9.2 1.5l2.4 1M255.5 123.8h3l2.7 2.6M258.1 136.1l2.6 .3-.3 1zM259.8 124.3l1.4 2.1-2.1-1.4zM286.6 124.5l.7 .8-2.2 1.2zM291.4 123.7h-3l-3.3 2.8M299.5 138l2.6 .4-2.5 .7zM302.1 138.4l-2.5 .2a25.1 25.1 0 0 0-5.5 1.1l-2.3 1"/>
<path d="M302.1 135.3v26.7M302.1 138.4l2.4 .1M129.9 150.1v16.7M291.8 140.7l2.1-1.4 .4 .9zM126.7 166.8h46.5M129.5 164.2h.9l-.5 2.6zM158.9 168.3v17.6M176.9 171.8l2.5-.5v1zM176.9 171.8h7.2M176.9 165.2v9.7M193.8 171.8h7.1M198.4 171.3l2.5 .5-2.5 .5z"/>
<path d="M200.9 165.2v9.7M218.9 168.3v17.6M251.3 168.3v16.7M263.1 173.5l2.5-.5v1.1zM263.1 173.5h5M263.1 165.2v11.5M277.9 173.5h5M280.4 173l2.5 .5-2.5 .6zM282.9 165.2v11.5M302.1 168.3v16.7M158.9 182.8l2.6-.6v1zM158.9 182.8h24"/>
<path d="M194.9 182.8h24M216.4 182.2l2.5 .6-2.5 .4zM251.3 181.8l2.5-.5v1zM251.3 181.8h19.4M282.7 181.8h19.4M299.6 181.3l2.5 .5-2.5 .5z"/>
</g>
<g fill="#000" stroke="#000" stroke-width=".25">
<path d="M169.9 35.2l2.5-.5zM169.9 35.2l2.5-.5v1.1zM205.5 35.8l2.5-.6zM205.5 34.7l2.5 .5-2.5 .6zM241.2 36.4l.5 2.5zM241.2 36.4l.5 2.5h-1zM260 30.9l2.5-.5zM260 30.9l2.5-.5v1zM283.8 31.4l2.6-.5zM283.8 30.4l2.6 .5-2.6 .5zM135.2 46.5l.5 2.5zM135.2 46.5l.5 2.5h-1z"/>
<path d="M150.9 56l.5 2.5zM150.9 56l.5 2.5h-1zM171.4 57.8l2 1.5zM171.4 57.8l2 1.5-.7 .7zM182.6 42.4l2.5-.4zM182.6 42.4l2.5-.4v.9zM192.8 42.9l2.5-.5zM192.8 42l2.5 .4-2.5 .5zM225.9 56l.5 2.5zM225.9 56l.5 2.5h-1zM206.9 76.3l2.6-.5zM206.9 75.2l2.6 .6-2.6 .5z"/>
<path d="M212.8 75.8l2.5-.6zM212.8 75.8l2.5-.6v1.1zM225.4 69.4l.5 2.5zM225.4 69.4h1l-.5 2.5zM275.9 65.5l2.4-1zM275.9 65.5l2.4-1 .2 .9zM314.9 75.7l.5 2.5zM314.9 75.7h1l-.5 2.5zM315.4 66.1l.5 2.5zM315.4 66.1l.5 2.5h-1zM134.7 94.8l.5 2.5zM134.7 94.8h1l-.5 2.5z"/>
<path d="M150.4 85.3l.5 2.5zM150.4 85.3h1l-.5 2.5zM177.1 79.7l-1 2.3zM175.3 81.5l1.8-1.8-1 2.3zM240.7 93.4l.5 2.5zM240.7 93.4h1l-.5 2.5zM273.1 99.2l2.5-.5zM273.1 99.2l2.5-.5v1zM299.6 99.7l2.5-.5zM299.6 98.7l2.5 .5-2.5 .5zM129.5 122.9l.4 2.6zM129.5 122.9h.9l-.5 2.6z"/>
<path d="M129.9 128.7l.5 2.4zM129.9 128.7l.5 2.4h-.9zM208.9 121.6l2.5-.4zM208.9 121.6l2.5-.4v.9zM211.2 136.7l2.3-1.1zM211.2 136.7l2.3-1.1 .2 .9zM216.4 136.1l2.5-.5zM216.4 135.2l2.5 .4-2.5 .5zM216.4 122.1l2.5-.5zM216.4 121.2l2.5 .4-2.5 .5zM248.8 135.9l2.5-.6zM248.7 134.9l2.6 .4-2.5 .6z"/>
<path d="M259.1 125l2.1 1.4zM259.8 124.3l1.4 2.1-2.1-1.4zM258.1 136.1l2.6 .3zM258.1 136.1l2.6 .3-.3 1zM286.6 124.5l-1.5 2zM286.6 124.5l.7 .8-2.2 1.2zM291.8 140.7l2.1-1.4zM291.8 140.7l2.1-1.4 .4 .9zM299.6 139.1l2.5-.7zM299.5 138l2.6 .4-2.5 .7zM129.5 164.2l.4 2.6zM129.5 164.2h.9l-.5 2.6z"/>
<path d="M176.9 171.8l2.5-.5zM176.9 171.8l2.5-.5v1zM198.4 172.3l2.5-.5zM198.4 171.3l2.5 .5-2.5 .5zM263.1 173.5l2.5-.5zM263.1 173.5l2.5-.5v1.1zM280.4 174.1l2.5-.6zM280.4 173l2.5 .5-2.5 .6zM158.9 182.8l2.6-.6zM158.9 182.8l2.6-.6v1zM216.4 183.2l2.5-.4zM216.4 182.2l2.5 .6-2.5 .4z"/>
<path d="M251.3 181.8l2.5-.5zM251.3 181.8l2.5-.5v1zM299.6 182.3l2.5-.5zM299.6 181.3l2.5 .5-2.5 .5z"/>
</g>
<!-- layer: Center Mark (ANSI) -->
<g fill="none" stroke="#000" stroke-width=".25">
<path d="M273.1 38v21.9M166.7 56h6.3M169.9 52.8v6.4M195.3 59.2v6.5M204.8 56h6.3M208 52.8v6.4M169.9 71.9h6.5M179.4 71.9h6.3M182.6 68.7v6.4M195.3 68.7v3.2h-3.2M195.3 78.1v6.5M198.4 71.9h-3.1v3.2"/>
<path d="M201.5 71.9h6.5M249.4 66.1h17.5M269.9 66.1h6.4M273.1 62.9v6.4M273.1 72.3v23.1M279.3 66.1h26.1M173.4 87.8h6.3M176.5 84.6v6.3M198.8 87.8h6.3M201.9 84.6v6.3"/>
</g>
<g font-size="6.3">
<text x="170.4" y="111.5">SECTION A-A</text>
<text x="172.8" y="119">SCALE 1 : 1</text>
<text x="151.8" y="171.6">A</text>
<text x="222.2" y="171.6">A</text>
</g>
<g font-size="4.2">
<text x="52.8" y="14.7">4</text>
<text x="160.8" y="14.7">3</text>
<text x="268.7" y="14.7">2</text>
<text x="376.7" y="14.7">1</text>
<text x="268" y="32.4">1.038</text>
<text x="183.7" y="36.8">1.500</text>
<text x="197.5" y="43.9">.500</text>
<text x="221.9" y="65.5">.625</text>
<text x="5.9" y="71.4">B</text>
<text x="236" y="67.7">2.345</text>
<text x="423.5" y="71.4">B</text>
<text x="130" y="73.4">2.000</text>
<text x="145.7" y="73.4">1.250</text>
<text x="219.3" y="77.3">.130</text>
<text x="311.3" y="73.7">.475</text>
<text x="148.1" y="101.9">R.375</text>
<text x="282.4" y="100.8">1.142</text>
<text x="125.9" y="119.7">.125</text>
<text x="196.3" y="123.1">.394</text>
<text x="244" y="125.3">R.114</text>
<text x="292.2" y="125.2">R.118</text>
<text x="222.2" y="137.9">16°</text>
<text x="239.1" y="138.3">14°</text>
<text x="305.3" y="140.8">24°</text>
<text x="124.7" y="149.2">1.500</text>
<text x="331.2" y="159.1">PART VOLUME = 16112.322</text>
<text x="331.2" y="164.1">mm^3</text>
<text x="184.8" y="173.3">.946</text>
<text x="38.9" y="174.8">3D PRINT ORIENTATION</text>
<text x="268.9" y="175.1">.779</text>
<text x="183.7" y="184.3">2.360</text>
<text x="271.5" y="183.3">2.000</text>
<text x="5.8" y="211.1">A</text>
<text x="423.4" y="211.1">A</text>
<text x="195.1" y="217.9">UNLESS OTHERWISE SPECIFIED</text>
<text x="296.9" y="252.5">S4</text>
<text x="320.8" y="254.6">B</text>
<text x="333.8" y="254.6">SonarMount</text>
<text x="52.8" y="267.7">4</text>
<text x="160.8" y="267.7">3</text>
<text x="268.7" y="267.7">2</text>
<text x="376.7" y="267.7">1</text>
</g>
<g font-size="4">
<text x="140.7" y="41.5">⌀.180</text>
<text x="313.5" y="59.2">⌀.230</text>
</g>
<g font-size="3.5">
<text x="277.7" y="226.6">PROPRIETARY</text>
<text x="349.5" y="241.5">MOUNT BASE ANNOTATION</text>
<text x="203.1" y="251.7">THIRD ANGLE PROJECTION</text>
<text x="320.7" y="263.7">1 : 1</text>
<text x="388.6" y="261.4">SHEET 4 OF 5</text>
<text x="354.8" y="264">0.038 lbmass</text>
</g>
<g font-size="2.1">
<text x="262.3" y="232">STORED IN A RETRIEVAL SYSTEM, OR TRANSMITTED IN</text>
<text x="263.5" y="229.6">NO PART OF THIS DOCUMENT MAY BE REPRODUCED,</text>
<text x="321.1" y="233.8">TITLE</text>
<text x="271.5" y="234.6">ANY FORM, WITHOUT THE WRITTEN</text>
<text x="257" y="240.2">CUSTOMER</text>
<text x="257.4" y="245.1">PROJECT</text>
<text x="257.2" y="250">DRAWN BY</text>
<text x="301.6" y="250">DATE</text>
<text x="320.8" y="250.2">SIZE</text>
<text x="333.8" y="250.2">DRAWING NO.</text>
<text x="412.2" y="250.2">REVISION</text>
<text x="257.2" y="255.2">CHECKED BY</text>
<text x="301.5" y="255.3">DATE</text>
<text x="301.6" y="252.5">5/28/2019</text>
<text x="257.4" y="260">APPROVED</text>
<text x="301.5" y="260.1">DATE</text>
<text x="320.7" y="260">SCALE</text>
<text x="354.8" y="260.2">WEIGHT</text>
</g>
<g font-size="1.7">
<text x="208" y="225">INTERPRET DIMENSIONS AND TOLERANCES</text>
<text x="215.2" y="222.9">DO NOT SCALE DRAWING</text>
<text x="216" y="227.1">PER ASME Y14.5M-1994</text>
<text x="209.7" y="231.3">TOLERANCES APPLY AS SHOWN BELOW</text>
<text x="213.5" y="233.4">1 PL DEC</text>
<text x="213.9" y="229.2">DIMENSIONS ARE IN INCHES</text>
<text x="231.5" y="233.4">± 0.02</text>
<text x="212.7" y="239.6">4 PL DEC</text>
<text x="213" y="237.6">3 PL DEC</text>
<text x="213.5" y="235.5">2 PL DEC</text>
<text x="231.3" y="239.6">± 0.001</text>
<text x="231.5" y="235.5">± 0.01</text>
<text x="231.6" y="237.6">± 0.005</text>
<text x="212.8" y="243.8">SURFACE ROUGHNESS</text>
<text x="213.5" y="241.7">ANGLES</text>
<text x="232.2" y="241.7">± 0.1°</text>
<text x="232.6" y="243.8">63 µ in</text>
</g>
</svg>
